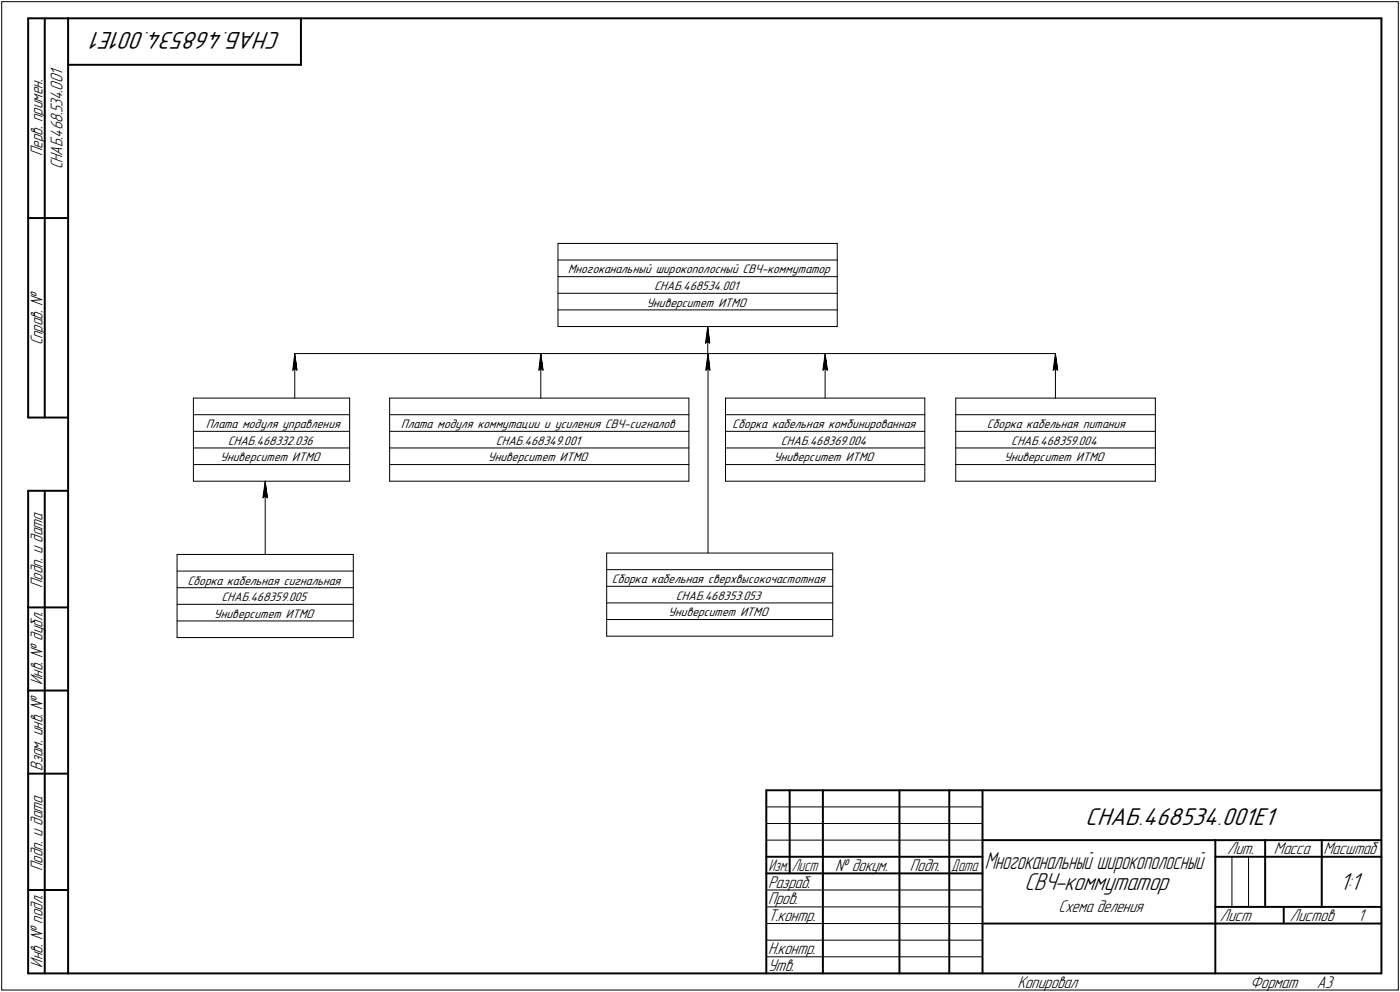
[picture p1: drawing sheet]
<svg xmlns="http://www.w3.org/2000/svg" width="421mm" height="298mm" viewBox="0 0 421 298" stroke-linecap="round" stroke-linejoin="round" font-family="sans-serif">
<g fill="none" stroke="#000" stroke-width=".3">
<path d="M.5 .5v297zM.5 .5h420zM420.5 .5v297zM167.8 73.2h84zM167.8 78.1h84zM167.8 73.2v24.9zM251.8 73.2v24.9zM167.8 83.1h84zM167.8 88.1h84zM167.8 93.1h84zM167.8 98.1h84zM212.9 98.1l.5 5z"/>
<path d="M212.9 98.1l-.7 5zM212.9 98.1v8.2zM58.2 119.6h47zM58.2 119.6v25zM88.1 111.3l.5-.6zM88.6 106.3h228.8zM88.6 106.3l.7 5zM88.6 110.7l.7 .6zM88.6 106.3l-.5 5zM88.6 106.3v13.3zM105.2 119.6v25zM117.2 119.6h90z"/>
<path d="M117.2 119.6v25zM162.1 111.3l.5-.6zM162.6 106.3l.7 5zM162.6 110.7l.7 .6zM162.6 106.3l-.5 5zM162.6 106.3v13.3zM207.2 119.6v25zM212.2 103.1l.7-.5zM212.3 111.3l.6-.6zM212.9 102.6l.5 .5zM212.9 106.3l.6 5zM212.9 110.7l.6 .6z"/>
<path d="M212.9 106.3l-.6 5zM212.9 106.3v59.9zM218.2 119.6h59.9zM218.2 119.6v25zM247.5 111.3l.7-.6zM248.2 106.3l.6 5zM248.2 110.7l.6 .6zM248.2 106.3l-.7 5zM248.2 106.3v13.3zM278.1 119.6v25zM287.4 119.6h60.1zM287.4 119.6v25z"/>
<path d="M316.7 111.3l.7-.6zM317.4 106.3l.7 5zM317.4 110.7l.7 .6zM317.4 106.3l-.7 5zM317.4 106.3v13.3zM347.5 119.6v25zM58.2 124.6h47zM58.2 129.6h47zM58.2 134.6h47zM58.2 139.6h47zM117.2 124.6h90zM117.2 129.6h90z"/>
<path d="M117.2 134.6h90zM117.2 139.6h90zM218.2 124.6h59.9zM218.2 129.6h59.9zM218.2 134.6h59.9zM218.2 139.6h59.9zM287.4 124.6h60.1zM287.4 129.6h60.1zM287.4 134.6h60.1zM287.4 139.6h60.1zM58.2 144.6h47zM79.1 149.6l.7-.5z"/>
<path d="M79.8 144.6l.6 5zM79.8 149.1l.6 .5zM79.8 144.6l-.7 5zM79.8 144.6v22zM117.2 144.6h90zM218.2 144.6h59.9zM287.4 144.6h60.1zM53.3 166.6h53zM53.3 171.6h53zM53.3 176.6h53zM53.3 166.6v25zM106.3 166.6v25z"/>
<path d="M182.5 166.2h67.9zM182.5 171.2h67.9zM182.5 176.2h67.9zM182.5 166.2v25zM250.4 166.2v25zM53.3 181.6h53zM53.3 186.6h53zM53.3 191.6h53zM182.5 181.2h67.9zM182.5 186.2h67.9zM182.5 191.2h67.9zM230.5 247.5h65z"/>
<path d="M230.5 252.5h65zM230.5 242.5h65zM370.5 257.5v15zM375.5 257.5v15zM230.5 267.5h65zM230.5 272.5h65zM230.5 277.5h65zM.5 297.5h420zM230.5 282.5h65zM230.5 287.5h65z"/>
</g>
<g fill="#fff" stroke="#fff" stroke-width=".3">
<path d="M88.6 106.5h.2zM88.6 106.6h.2zM88.6 106.7h.3zM88.5 106.8h.4zM88.5 106.8h.4zM88.4 106.9h.6zM88.4 107h.6zM88.4 107.1h.7zM88.3 107.2h.8zM88.3 107.3h.9zM88.3 107.4h.9zM88.2 107.4h1zM88.2 107.5h1zM88.1 107.6h1.1zM88.1 107.7h1.2zM88.1 107.8h1.2zM88.1 107.9h1.3zM88.1 107.9h1.3zM88 108h1.4zM88 108.1h1.5zM88 108.2h1.5zM88 108.3h1.5zM88 108.4h1.5zM88 108.5h1.5zM88 108.5h1.5zM88 108.6h1.5zM87.9 108.7h1.7zM87.9 108.8h1.7zM87.9 108.9h1.7zM87.9 109h1.7zM87.9 109.1h1.7zM87.9 109.1h1.7zM87.9 109.2h1.7zM87.8 109.3h1.9zM87.8 109.4h1.9zM87.8 109.5h1.9zM87.8 109.6h1.9zM87.8 109.6h1.9zM87.8 109.7h1.9zM87.8 109.8h1.9zM87.7 109.9h2zM87.7 110h2zM87.7 110.1h2zM87.7 110.2h2zM87.7 110.2h2zM87.7 110.3h2zM87.7 110.4h2zM87.7 110.5h2zM87.6 110.6h2.2zM87.6 110.7h2.2zM87.6 110.7h2.2zM87.6 110.8h2.2zM87.6 110.9h2.2zM87.6 111h2.2zM87.6 111.1h2.2zM87.5 111.2h2.4zM87.5 111.3h2.4zM87.5 111.3h2.4zM87.5 111.4h2.4zM87.5 111.5h2.4zM87.5 111.6h2.4zM87.5 111.7h2.4z"/>
<path d="M162.6 106.5h.2zM162.6 106.6h.2zM162.6 106.7h.3zM162.5 106.8h.4zM162.5 106.8h.4zM162.4 106.9h.6zM162.4 107h.6zM162.4 107.1h.7zM162.3 107.2h.8zM162.3 107.3h.9zM162.3 107.4h.9zM162.2 107.4h1zM162.2 107.5h1zM162.1 107.6h1.1zM162.1 107.7h1.2zM162.1 107.8h1.2zM162.1 107.9h1.3zM162.1 107.9h1.3zM162 108h1.4zM162 108.1h1.5zM162 108.2h1.5zM162 108.3h1.5zM162 108.4h1.5zM162 108.5h1.5zM162 108.5h1.5zM162 108.6h1.5zM161.9 108.7h1.7zM161.9 108.8h1.7zM161.9 108.9h1.7zM161.9 109h1.7zM161.9 109.1h1.7zM161.9 109.1h1.7zM161.9 109.2h1.7zM161.8 109.3h1.9zM161.8 109.4h1.9zM161.8 109.5h1.9zM161.8 109.6h1.9zM161.8 109.6h1.9zM161.8 109.7h1.9zM161.8 109.8h1.9zM161.7 109.9h2zM161.7 110h2zM161.7 110.1h2zM161.7 110.2h2zM161.7 110.2h2zM161.7 110.3h2zM161.7 110.4h2zM161.7 110.5h2zM161.6 110.6h2.2zM161.6 110.7h2.2zM161.6 110.7h2.2zM161.6 110.8h2.2zM161.6 110.9h2.2zM161.6 111h2.2zM161.6 111.1h2.2zM161.5 111.2h2.4zM161.5 111.3h2.4zM161.5 111.3h2.4zM161.5 111.4h2.4zM161.5 111.5h2.4zM161.5 111.6h2.4zM161.5 111.7h2.4z"/>
<path d="M248.1 106.5h.2zM248.1 106.6h.2zM248 106.7h.4zM248 106.8h.4zM247.9 106.8h.5zM247.9 106.9h.6zM247.9 107h.6zM247.8 107.1h.8zM247.8 107.2h.8zM247.7 107.3h1zM247.7 107.4h1zM247.6 107.4h1.1zM247.6 107.5h1.2zM247.6 107.6h1.2zM247.6 107.7h1.2zM247.6 107.8h1.2zM247.5 107.9h1.4zM247.5 107.9h1.4zM247.4 108h1.5zM247.4 108.1h1.6zM247.4 108.2h1.6zM247.4 108.3h1.6zM247.4 108.4h1.6zM247.4 108.5h1.6zM247.4 108.5h1.6zM247.4 108.6h1.6zM247.3 108.7h1.7zM247.3 108.8h1.8zM247.3 108.9h1.8zM247.3 109h1.8zM247.3 109.1h1.8zM247.3 109.1h1.8zM247.3 109.2h1.8zM247.2 109.3h1.9zM247.2 109.4h1.9zM247.2 109.5h1.9zM247.2 109.6h2zM247.2 109.6h2zM247.2 109.7h2zM247.2 109.8h2zM247.1 109.9h2.1zM247.1 110h2.1zM247.1 110.1h2.1zM247.1 110.2h2.1zM247.1 110.2h2.1zM247.1 110.3h2.2zM247.1 110.4h2.2zM247.1 110.5h2.2zM247.1 110.6h2.2zM247.1 110.7h2.2zM247.1 110.7h2.2zM247.1 110.8h2.2zM247.1 110.9h2.2zM247.1 111h2.2zM247.1 111.1h2.2zM247 111.2h2.3zM247 111.3h2.3zM247 111.3h2.3zM247 111.4h2.3zM247 111.5h2.3zM247 111.6h2.3zM247 111.7h2.3z"/>
<path d="M212.8 98.4h.2zM212.8 98.5h.2zM212.7 98.6h.3zM212.7 98.6h.4zM212.6 98.7h.5zM212.6 98.8h.6zM212.6 98.9h.6zM212.5 99h.7zM212.5 99.1h.8zM212.4 99.1h.9zM212.4 99.2h.9zM212.3 99.3h1.1zM212.3 99.4h1.1zM212.3 99.5h1.1zM212.3 99.6h1.1zM212.3 99.7h1.1zM212.2 99.7h1.3zM212.2 99.8h1.3zM212.1 99.9h1.4zM212.1 100h1.5zM212.1 100.1h1.5zM212.1 100.2h1.5zM212.1 100.2h1.5zM212.1 100.3h1.5zM212.1 100.4h1.5zM212.1 100.5h1.5zM212 100.6h1.7zM212 100.7h1.7zM212 100.8h1.7zM212 100.8h1.7zM212 100.9h1.7zM212 101h1.7zM212 101.1h1.7zM211.9 101.2h1.9zM211.9 101.3h1.9zM211.9 101.3h1.9zM211.9 101.4h1.9zM211.9 101.5h1.9zM211.9 101.6h1.9zM211.9 101.7h1.9zM211.8 101.8h2zM211.8 101.9h2.1zM211.8 101.9h2.1zM211.8 102h2.1zM211.8 102.1h2.1zM211.8 102.2h2.1zM211.8 102.3h2.1zM211.8 102.4h2.1zM211.8 102.4h2.2zM211.8 102.5h2.2zM211.8 102.6h2.2zM211.8 102.7h2.2zM211.8 102.8h2.2zM211.8 102.9h2.2zM211.8 103h2.2zM211.7 103h2.3zM211.7 103.1h2.3zM211.7 103.2h2.3zM211.7 103.3h2.3zM211.7 103.4h2.3zM211.7 103.5h2.3zM211.7 103.5h2.3z"/>
<path d="M317.3 106.5h.3zM317.3 106.6h.3zM317.2 106.7h.5zM317.2 106.8h.5zM317.2 106.8h.5zM317.2 106.9h.6zM317.2 107h.6zM317.1 107.1h.7zM317.1 107.2h.7zM317 107.3h.9zM317 107.4h.9zM316.9 107.4h1zM316.9 107.5h1.1zM316.9 107.6h1.1zM316.8 107.7h1.3zM316.8 107.8h1.3zM316.7 107.9h1.5zM316.7 107.9h1.5zM316.7 108h1.5zM316.7 108.1h1.6zM316.7 108.2h1.6zM316.7 108.3h1.6zM316.7 108.4h1.6zM316.7 108.5h1.6zM316.7 108.5h1.6zM316.7 108.6h1.6zM316.7 108.7h1.6zM316.6 108.8h1.7zM316.6 108.9h1.7zM316.6 109h1.7zM316.6 109.1h1.7zM316.6 109.1h1.7zM316.6 109.2h1.7zM316.6 109.3h1.8zM316.6 109.4h1.8zM316.6 109.5h1.8zM316.5 109.6h1.9zM316.5 109.6h1.9zM316.5 109.7h1.9zM316.5 109.8h1.9zM316.5 109.9h1.9zM316.5 110h2zM316.5 110.1h2zM316.5 110.2h2zM316.5 110.2h2zM316.4 110.3h2.1zM316.4 110.4h2.1zM316.4 110.5h2.1zM316.4 110.6h2.2zM316.4 110.7h2.2zM316.4 110.7h2.2zM316.4 110.8h2.2zM316.4 110.9h2.2zM316.4 111h2.2zM316.3 111.1h2.3zM316.3 111.2h2.4zM316.3 111.3h2.4zM316.3 111.3h2.4zM316.3 111.4h2.4zM316.3 111.5h2.4zM316.3 111.6h2.4zM316.3 111.7h2.4z"/>
<path d="M212.9 106.5h.2zM212.9 106.6h.2zM212.8 106.7h.3zM212.8 106.8h.4zM212.7 106.8h.5zM212.7 106.9h.6zM212.7 107h.6zM212.6 107.1h.7zM212.6 107.2h.8zM212.5 107.3h.9zM212.5 107.4h.9zM212.4 107.4h1zM212.4 107.5h1zM212.4 107.6h1.1zM212.3 107.7h1.2zM212.3 107.8h1.2zM212.3 107.9h1.3zM212.3 107.9h1.3zM212.2 108h1.4zM212.2 108.1h1.5zM212.2 108.2h1.5zM212.2 108.3h1.5zM212.2 108.4h1.5zM212.2 108.5h1.5zM212.2 108.5h1.5zM212.2 108.6h1.5zM212.1 108.7h1.7zM212.1 108.8h1.7zM212.1 108.9h1.7zM212.1 109h1.7zM212.1 109.1h1.7zM212.1 109.1h1.7zM212.1 109.2h1.7zM212 109.3h1.9zM212 109.4h1.9zM212 109.5h1.9zM212 109.6h1.9zM212 109.6h1.9zM212 109.7h1.9zM212 109.8h1.9zM211.9 109.9h2zM211.9 110h2.1zM211.9 110.1h2.1zM211.9 110.2h2.1zM211.9 110.2h2.1zM211.9 110.3h2.1zM211.9 110.4h2.1zM211.9 110.5h2.1zM211.8 110.6h2.2zM211.8 110.7h2.2zM211.8 110.7h2.2zM211.8 110.8h2.2zM211.8 110.9h2.2zM211.8 111h2.2zM211.8 111.1h2.2zM211.8 111.2h2.3zM211.8 111.3h2.3zM211.8 111.3h2.3zM211.8 111.4h2.3zM211.8 111.5h2.3zM211.8 111.6h2.3zM211.8 111.7h2.3z"/>
<path d="M79.7 144.9h.2zM79.7 144.9h.2zM79.6 145h.4zM79.6 145.1h.4zM79.5 145.2h.5zM79.5 145.3h.6zM79.5 145.4h.6zM79.4 145.5h.8zM79.4 145.5h.8zM79.3 145.6h1zM79.3 145.7h1zM79.2 145.8h1.1zM79.2 145.9h1.1zM79.2 146h1.1zM79.2 146h1.2zM79.2 146.1h1.2zM79.1 146.2h1.4zM79.1 146.3h1.4zM79 146.4h1.5zM79 146.5h1.6zM79 146.6h1.6zM79 146.6h1.6zM79 146.7h1.6zM79 146.8h1.6zM79 146.9h1.6zM79 147h1.6zM79 147.1h1.7zM78.9 147.2h1.8zM78.9 147.2h1.8zM78.9 147.3h1.8zM78.9 147.4h1.8zM78.9 147.5h1.8zM78.9 147.6h1.8zM78.9 147.7h1.9zM78.9 147.7h1.9zM78.9 147.8h1.9zM78.8 147.9h2zM78.8 148h2zM78.8 148.1h2zM78.8 148.2h2zM78.8 148.3h2zM78.8 148.3h2.1zM78.8 148.4h2.1zM78.8 148.5h2.1zM78.8 148.6h2.1zM78.7 148.7h2.2zM78.7 148.8h2.2zM78.7 148.8h2.2zM78.7 148.9h2.2zM78.7 149h2.2zM78.7 149.1h2.2zM78.7 149.2h2.2zM78.7 149.3h2.2zM78.7 149.4h2.2zM78.7 149.4h2.2zM78.7 149.5h2.3zM78.7 149.6h2.3zM78.7 149.7h2.3zM78.7 149.8h2.3zM78.7 149.9h2.3zM78.7 149.9h2.3zM78.7 150h2.3z"/>
</g>
<g fill="#000" stroke="#000" stroke-width=".3">
<path d="M212.7 99.4h.2zM212.7 99.5h.2zM212.7 99.6h.2zM212.7 99.7h.2zM212.7 99.7h.2zM212.7 99.8h.2zM212.7 99.9h.2zM212.7 100h.2zM212.6 100.1h.3zM212.6 100.2h.3zM212.6 100.2h.3zM212.6 100.3h.3zM212.6 100.4h.3zM212.6 100.5h.3zM212.6 100.6h.3zM212.5 100.7h.4zM212.5 100.8h.4zM212.5 100.8h.4zM212.5 100.9h.4zM212.5 101h.4zM212.5 101.1h.4zM212.5 101.2h.4zM212.4 101.3h.5zM212.4 101.3h.5zM212.4 101.4h.5zM212.4 101.5h.5zM212.4 101.6h.5zM212.4 101.7h.5zM212.4 101.8h.5zM212.4 101.9h.5zM212.3 101.9h.6zM212.3 102h.6zM212.3 102.1h.6zM212.3 102.2h.6zM212.3 102.3h.6zM212.3 102.4h.6zM212.3 102.4h.6zM212.3 102.5h.6zM212.3 102.6h.6zM212.3 102.7h.5zM212.3 102.8h.4zM212.3 102.9h.2zM212.3 103h.1z"/>
<path d="M212.9 98.9h.1zM212.9 99h.1zM212.9 99.1h.1zM212.9 99.1h.1zM212.9 99.2h.1zM212.9 99.3h.1zM212.9 99.4h.1zM212.9 99.5h.1zM212.9 99.6h.2zM212.9 99.7h.2zM212.9 99.7h.2zM212.9 99.8h.2zM212.9 99.9h.2zM212.9 100h.2zM212.9 100.1h.2zM212.9 100.2h.2zM212.9 100.2h.2zM212.9 100.3h.3zM212.9 100.4h.3zM212.9 100.5h.3zM212.9 100.6h.3zM212.9 100.7h.3zM212.9 100.8h.3zM212.9 100.8h.3zM212.9 100.9h.3zM212.9 101h.4zM212.9 101.1h.4zM212.9 101.2h.4zM212.9 101.3h.4zM212.9 101.3h.4zM212.9 101.4h.4zM212.9 101.5h.4zM212.9 101.6h.4zM212.9 101.7h.4zM212.9 101.8h.5zM212.9 101.9h.5zM212.9 101.9h.5zM212.9 102h.5zM212.9 102.1h.5zM212.9 102.2h.5zM212.9 102.3h.5zM212.9 102.4h.5zM212.9 102.4h.5zM212.9 102.5h.5zM212.9 102.6h.5zM213 102.7h.4zM213.1 102.8h.3zM213.2 102.9h.2zM213.3 103h.1z"/>
<path d="M88.5 107.7h.1zM88.5 107.8h.1zM88.5 107.9h.1zM88.5 107.9h.1zM88.5 108h.1zM88.5 108.1h.1zM88.5 108.2h.1zM88.5 108.3h.1zM88.5 108.4h.1zM88.4 108.5h.2zM88.4 108.5h.2zM88.4 108.6h.2zM88.4 108.7h.2zM88.4 108.8h.2zM88.4 108.9h.2zM88.4 109h.2zM88.4 109.1h.2zM88.3 109.1h.3zM88.3 109.2h.3zM88.3 109.3h.3zM88.3 109.4h.3zM88.3 109.5h.3zM88.3 109.6h.3zM88.3 109.6h.3zM88.3 109.7h.3zM88.3 109.8h.3zM88.2 109.9h.4zM88.2 110h.4zM88.2 110.1h.4zM88.2 110.2h.4zM88.2 110.2h.4zM88.2 110.3h.4zM88.2 110.4h.4zM88.2 110.5h.4zM88.1 110.6h.5zM88.1 110.7h.5zM88.1 110.7h.5zM88.1 110.8h.5zM88.1 110.9h.4zM88.1 111h.3zM88.1 111.1h.2z"/>
<path d="M88.6 106.9h.2zM88.6 107h.2zM88.6 107.1h.2zM88.6 107.2h.2zM88.6 107.3h.2zM88.6 107.4h.2zM88.6 107.4h.2zM88.6 107.5h.3zM88.6 107.6h.3zM88.6 107.7h.3zM88.6 107.8h.3zM88.6 107.9h.3zM88.6 107.9h.3zM88.6 108h.3zM88.6 108.1h.3zM88.6 108.2h.4zM88.6 108.3h.4zM88.6 108.4h.4zM88.6 108.5h.4zM88.6 108.5h.4zM88.6 108.6h.4zM88.6 108.7h.4zM88.6 108.8h.5zM88.6 108.9h.5zM88.6 109h.5zM88.6 109.1h.5zM88.6 109.1h.5zM88.6 109.2h.5zM88.6 109.3h.5zM88.6 109.4h.6zM88.6 109.5h.6zM88.6 109.6h.6zM88.6 109.6h.6zM88.6 109.7h.6zM88.6 109.8h.6zM88.6 109.9h.6zM88.6 110h.6zM88.6 110.1h.6zM88.6 110.2h.6zM88.6 110.2h.6zM88.6 110.3h.6zM88.6 110.4h.6zM88.6 110.5h.6zM88.6 110.6h.6zM88.6 110.7h.7zM88.6 110.7h.7zM88.8 110.8h.5zM88.9 110.9h.4zM89 111h.3zM89.2 111.1h.1z"/>
<path d="M162.5 107.7h.1zM162.5 107.8h.1zM162.5 107.9h.1zM162.5 107.9h.1zM162.5 108h.1zM162.5 108.1h.1zM162.5 108.2h.1zM162.5 108.3h.1zM162.5 108.4h.1zM162.4 108.5h.2zM162.4 108.5h.2zM162.4 108.6h.2zM162.4 108.7h.2zM162.4 108.8h.2zM162.4 108.9h.2zM162.4 109h.2zM162.4 109.1h.2zM162.3 109.1h.3zM162.3 109.2h.3zM162.3 109.3h.3zM162.3 109.4h.3zM162.3 109.5h.3zM162.3 109.6h.3zM162.3 109.6h.3zM162.3 109.7h.3zM162.3 109.8h.3zM162.2 109.9h.4zM162.2 110h.4zM162.2 110.1h.4zM162.2 110.2h.4zM162.2 110.2h.4zM162.2 110.3h.4zM162.2 110.4h.4zM162.2 110.5h.4zM162.1 110.6h.5zM162.1 110.7h.5zM162.1 110.7h.5zM162.1 110.8h.5zM162.1 110.9h.4zM162.1 111h.3zM162.1 111.1h.2z"/>
<path d="M162.6 106.9h.2zM162.6 107h.2zM162.6 107.1h.2zM162.6 107.2h.2zM162.6 107.3h.2zM162.6 107.4h.2zM162.6 107.4h.2zM162.6 107.5h.3zM162.6 107.6h.3zM162.6 107.7h.3zM162.6 107.8h.3zM162.6 107.9h.3zM162.6 107.9h.3zM162.6 108h.3zM162.6 108.1h.3zM162.6 108.2h.4zM162.6 108.3h.4zM162.6 108.4h.4zM162.6 108.5h.4zM162.6 108.5h.4zM162.6 108.6h.4zM162.6 108.7h.4zM162.6 108.8h.5zM162.6 108.9h.5zM162.6 109h.5zM162.6 109.1h.5zM162.6 109.1h.5zM162.6 109.2h.5zM162.6 109.3h.5zM162.6 109.4h.6zM162.6 109.5h.6zM162.6 109.6h.6zM162.6 109.6h.6zM162.6 109.7h.6zM162.6 109.8h.6zM162.6 109.9h.6zM162.6 110h.6zM162.6 110.1h.6zM162.6 110.2h.6zM162.6 110.2h.6zM162.6 110.3h.6zM162.6 110.4h.6zM162.6 110.5h.6zM162.6 110.6h.6zM162.6 110.7h.7zM162.6 110.7h.7zM162.8 110.8h.5zM162.9 110.9h.4zM163 111h.3zM163.2 111.1h.1z"/>
<path d="M212.8 107.5h.1zM212.8 107.6h.1zM212.8 107.7h.1zM212.8 107.8h.1zM212.8 107.9h.1zM212.8 107.9h.1zM212.8 108h.1zM212.8 108.1h.1zM212.7 108.2h.2zM212.7 108.3h.2zM212.7 108.4h.2zM212.7 108.5h.2zM212.7 108.5h.2zM212.7 108.6h.2zM212.7 108.7h.2zM212.6 108.8h.3zM212.6 108.9h.3zM212.6 109h.3zM212.6 109.1h.3zM212.6 109.1h.3zM212.6 109.2h.3zM212.6 109.3h.3zM212.5 109.4h.4zM212.5 109.5h.4zM212.5 109.6h.4zM212.5 109.6h.4zM212.5 109.7h.4zM212.5 109.8h.4zM212.5 109.9h.4zM212.5 110h.4zM212.4 110.1h.5zM212.4 110.2h.5zM212.4 110.2h.5zM212.4 110.3h.5zM212.4 110.4h.5zM212.4 110.5h.5zM212.4 110.6h.5zM212.3 110.7h.6zM212.3 110.7h.6zM212.3 110.8h.6zM212.3 110.9h.5zM212.3 111h.3zM212.3 111.1h.2z"/>
<path d="M212.9 107h.2zM212.9 107.1h.2zM212.9 107.2h.2zM212.9 107.3h.2zM212.9 107.4h.2zM212.9 107.4h.2zM212.9 107.5h.2zM212.9 107.6h.2zM212.9 107.7h.3zM212.9 107.8h.3zM212.9 107.9h.3zM212.9 107.9h.3zM212.9 108h.3zM212.9 108.1h.3zM212.9 108.2h.3zM212.9 108.3h.3zM212.9 108.4h.3zM212.9 108.5h.4zM212.9 108.5h.4zM212.9 108.6h.4zM212.9 108.7h.4zM212.9 108.8h.4zM212.9 108.9h.4zM212.9 109h.4zM212.9 109.1h.4zM212.9 109.1h.5zM212.9 109.2h.5zM212.9 109.3h.5zM212.9 109.4h.5zM212.9 109.5h.5zM212.9 109.6h.5zM212.9 109.6h.5zM212.9 109.7h.5zM212.9 109.8h.5zM212.9 109.9h.5zM212.9 110h.5zM212.9 110.1h.5zM212.9 110.2h.5zM212.9 110.2h.5zM212.9 110.3h.5zM212.9 110.4h.5zM212.9 110.5h.5zM212.9 110.6h.6zM212.9 110.7h.6zM212.9 110.7h.6zM213.1 110.8h.4zM213.2 110.9h.3zM213.3 111h.2zM213.4 111.1h.1z"/>
<path d="M248 107.5h.2zM248 107.6h.2zM248 107.7h.2zM248 107.8h.2zM248 107.9h.2zM248 107.9h.2zM248 108h.2zM248 108.1h.2zM247.9 108.2h.3zM247.9 108.3h.3zM247.9 108.4h.3zM247.9 108.5h.3zM247.9 108.5h.3zM247.9 108.6h.3zM247.9 108.7h.3zM247.8 108.8h.4zM247.8 108.9h.4zM247.8 109h.4zM247.8 109.1h.4zM247.8 109.1h.4zM247.8 109.2h.4zM247.8 109.3h.4zM247.7 109.4h.5zM247.7 109.5h.5zM247.7 109.6h.5zM247.7 109.6h.5zM247.7 109.7h.5zM247.7 109.8h.5zM247.7 109.9h.5zM247.7 110h.5zM247.6 110.1h.6zM247.6 110.2h.6zM247.6 110.2h.6zM247.6 110.3h.6zM247.6 110.4h.6zM247.6 110.5h.6zM247.6 110.6h.6zM247.6 110.7h.6zM247.6 110.7h.6zM247.6 110.8h.5zM247.6 110.9h.4zM247.6 111h.2zM247.6 111.1h.1z"/>
<path d="M248.2 106.9h.1zM248.2 107h.1zM248.2 107.1h.1zM248.2 107.2h.1zM248.2 107.3h.1zM248.2 107.4h.1zM248.2 107.4h.1zM248.2 107.5h.2zM248.2 107.6h.2zM248.2 107.7h.2zM248.2 107.8h.2zM248.2 107.9h.2zM248.2 107.9h.2zM248.2 108h.2zM248.2 108.1h.2zM248.2 108.2h.3zM248.2 108.3h.3zM248.2 108.4h.3zM248.2 108.5h.3zM248.2 108.5h.3zM248.2 108.6h.3zM248.2 108.7h.3zM248.2 108.8h.4zM248.2 108.9h.4zM248.2 109h.4zM248.2 109.1h.4zM248.2 109.1h.4zM248.2 109.2h.4zM248.2 109.3h.4zM248.2 109.4h.5zM248.2 109.5h.5zM248.2 109.6h.5zM248.2 109.6h.5zM248.2 109.7h.5zM248.2 109.8h.5zM248.2 109.9h.5zM248.2 110h.5zM248.2 110.1h.6zM248.2 110.2h.6zM248.2 110.2h.6zM248.2 110.3h.6zM248.2 110.4h.6zM248.2 110.5h.6zM248.2 110.6h.6zM248.2 110.7h.6zM248.2 110.7h.6zM248.3 110.8h.5zM248.4 110.9h.4zM248.5 111h.3zM248.7 111.1h.1z"/>
<path d="M317.2 107.5h.2zM317.2 107.6h.2zM317.2 107.7h.2zM317.2 107.8h.2zM317.2 107.9h.2zM317.2 107.9h.2zM317.2 108h.2zM317.2 108.1h.2zM317.2 108.2h.2zM317.2 108.3h.2zM317.2 108.4h.2zM317.2 108.5h.2zM317.2 108.5h.2zM317.2 108.6h.2zM317.2 108.7h.2zM317.1 108.8h.3zM317.1 108.9h.3zM317.1 109h.3zM317.1 109.1h.3zM317.1 109.1h.3zM317.1 109.2h.3zM317.1 109.3h.3zM317 109.4h.4zM317 109.5h.4zM317 109.6h.4zM317 109.6h.4zM317 109.7h.4zM317 109.8h.4zM317 109.9h.4zM317 110h.4zM316.9 110.1h.5zM316.9 110.2h.5zM316.9 110.2h.5zM316.9 110.3h.5zM316.9 110.4h.5zM316.9 110.5h.5zM316.9 110.6h.5zM316.8 110.7h.6zM316.8 110.7h.6zM316.8 110.8h.5zM316.8 110.9h.4zM316.8 111h.3zM316.8 111.1h.2z"/>
<path d="M317.4 106.9h.2zM317.4 107h.2zM317.4 107.1h.2zM317.4 107.2h.2zM317.4 107.3h.2zM317.4 107.4h.2zM317.4 107.4h.2zM317.4 107.5h.3zM317.4 107.6h.3zM317.4 107.7h.3zM317.4 107.8h.3zM317.4 107.9h.3zM317.4 107.9h.3zM317.4 108h.3zM317.4 108.1h.3zM317.4 108.2h.4zM317.4 108.3h.4zM317.4 108.4h.4zM317.4 108.5h.4zM317.4 108.5h.4zM317.4 108.6h.4zM317.4 108.7h.4zM317.4 108.8h.4zM317.4 108.9h.4zM317.4 109h.4zM317.4 109.1h.4zM317.4 109.1h.4zM317.4 109.2h.4zM317.4 109.3h.4zM317.4 109.4h.5zM317.4 109.5h.5zM317.4 109.6h.5zM317.4 109.6h.5zM317.4 109.7h.5zM317.4 109.8h.5zM317.4 109.9h.5zM317.4 110h.5zM317.4 110.1h.6zM317.4 110.2h.6zM317.4 110.2h.6zM317.4 110.3h.6zM317.4 110.4h.6zM317.4 110.5h.6zM317.4 110.6h.6zM317.4 110.7h.7zM317.4 110.7h.7zM317.6 110.8h.5zM317.7 110.9h.4zM317.8 111h.3zM317.9 111.1h.2z"/>
<path d="M79.6 145.9h.2zM79.6 146h.2zM79.6 146h.2zM79.6 146.1h.2zM79.6 146.2h.2zM79.6 146.3h.2zM79.6 146.4h.2zM79.6 146.5h.2zM79.5 146.6h.3zM79.5 146.6h.3zM79.5 146.7h.3zM79.5 146.8h.3zM79.5 146.9h.3zM79.5 147h.3zM79.5 147.1h.3zM79.4 147.2h.4zM79.4 147.2h.4zM79.4 147.3h.4zM79.4 147.4h.4zM79.4 147.5h.4zM79.4 147.6h.4zM79.4 147.7h.4zM79.3 147.7h.5zM79.3 147.8h.5zM79.3 147.9h.5zM79.3 148h.5zM79.3 148.1h.5zM79.3 148.2h.5zM79.3 148.3h.5zM79.3 148.3h.5zM79.2 148.4h.6zM79.2 148.5h.6zM79.2 148.6h.6zM79.2 148.7h.6zM79.2 148.8h.6zM79.2 148.8h.6zM79.2 148.9h.6zM79.2 149h.6zM79.2 149.1h.6zM79.2 149.2h.5zM79.2 149.3h.4zM79.2 149.4h.2zM79.2 149.4h.1z"/>
<path d="M79.8 145.3h.1zM79.8 145.4h.1zM79.8 145.5h.1zM79.8 145.5h.1zM79.8 145.6h.1zM79.8 145.7h.1zM79.8 145.8h.1zM79.8 145.9h.2zM79.8 146h.2zM79.8 146h.2zM79.8 146.1h.2zM79.8 146.2h.2zM79.8 146.3h.2zM79.8 146.4h.2zM79.8 146.5h.2zM79.8 146.6h.3zM79.8 146.6h.3zM79.8 146.7h.3zM79.8 146.8h.3zM79.8 146.9h.3zM79.8 147h.3zM79.8 147.1h.3zM79.8 147.2h.4zM79.8 147.2h.4zM79.8 147.3h.4zM79.8 147.4h.4zM79.8 147.5h.4zM79.8 147.6h.4zM79.8 147.7h.4zM79.8 147.7h.5zM79.8 147.8h.5zM79.8 147.9h.5zM79.8 148h.5zM79.8 148.1h.5zM79.8 148.2h.5zM79.8 148.3h.5zM79.8 148.3h.5zM79.8 148.4h.5zM79.8 148.5h.5zM79.8 148.6h.5zM79.8 148.7h.5zM79.8 148.8h.5zM79.8 148.8h.5zM79.8 148.9h.5zM79.8 149h.6zM79.8 149.1h.6zM79.9 149.2h.5zM80 149.3h.4zM80.1 149.4h.3zM80.3 149.4h.1z"/>
</g>
<g fill="none" stroke="#000" stroke-width=".59">
<path d="M8.5 5.5v120zM8.5 5.5h12zM13.5 5.5v120zM20.5 5.5v287zM20.5 5.5h395zM20.5 19.5h70zM90.5 5.5v14zM415.5 5.5v287zM8.5 65.5h12zM8.5 125.5h12zM8.5 147.5v145zM8.5 147.5h12z"/>
<path d="M13.5 147.5v145zM8.5 182.5h12zM8.5 207.5h12zM8.5 232.5h12zM230.5 237.5h185zM230.5 237.5v55zM237.5 237.5v25zM247.5 237.5v55zM270.5 237.5v55zM285.5 237.5v55zM295.5 237.5v55zM230.5 257.5h65z"/>
<path d="M295.5 252.5h120zM365.5 252.5v40zM365.5 257.5h15zM380.5 252.5v20zM380.5 257.5h35zM397.5 252.5v20zM8.5 267.5h12zM230.5 262.5h65zM295.5 277.5h70zM365.5 277.5h50zM365.5 272.5h50zM386.1 272.5v5z"/>
<path d="M8.5 292.5h12zM20.5 292.5h395z"/>
</g>
<g font-size="7.8">
<text x="84.6" y="9.7" transform="rotate(-180 84.6 9.7)">СНАБ.468534.001Е1</text>
<text x="326.4" y="247.8">СНАБ.468534.001Е1</text>
<text x="308.2" y="267.5">СВЧ-коммутатор</text>
<text x="402.9" y="267.5">1:1</text>
</g>
<text font-size="7.6" x="296.2" y="261.1">Многоканальный широкополосный</text>
<g font-size="5.4">
<text x="12.8" y="46.9" transform="rotate(-90 12.8 46.9)">Перв. примен.</text>
<text x="18.8" y="50.9" transform="rotate(-90 18.8 50.9)">СНАБ.468.534.001</text>
<text x="12.8" y="103.8" transform="rotate(-90 12.8 103.8)">Справ. №</text>
<text x="12.8" y="176.7" transform="rotate(-90 12.8 176.7)">Подп. и дата</text>
<text x="12.8" y="205.8" transform="rotate(-90 12.8 205.8)">Инв. № дубл.</text>
<text x="12.8" y="231.6" transform="rotate(-90 12.8 231.6)">Взам. инв. №</text>
<text x="369.1" y="256.8">Лит.</text>
<text x="383.1" y="256.8">Масса</text>
<text x="398" y="256.8">Масштаб</text>
<text x="12.8" y="261.7" transform="rotate(-90 12.8 261.7)">Подп. и дата</text>
<text x="251.2" y="261.8">№ докум.</text>
<text x="273.6" y="261.8">Подп.</text>
<text x="231" y="266.8">Разраб.</text>
<text x="231" y="271.8">Пров.</text>
<text x="318.4" y="274">Схема деления</text>
<text x="231" y="276.8">Т.контр.</text>
<text x="366.9" y="276.8">Лист</text>
<text x="387.9" y="276.8">Листов</text>
<text x="408.4" y="276.8">1</text>
<text x="231" y="286.8">Н.контр.</text>
<text x="12.8" y="290.8" transform="rotate(-90 12.8 290.8)">Инв. № подл.</text>
<text x="231" y="291.8">Утв.</text>
<text x="306" y="296.8">Копировал</text>
<text x="376" y="296.8">Формат</text>
<text x="396" y="296.8">A3</text>
</g>
<g font-size="5.3">
<text x="231.1" y="261.8">Изм.</text>
<text x="238.1" y="261.8">Лист</text>
<text x="286.1" y="261.8">Дата</text>
</g>
<g font-size="3.9">
<text x="170.7" y="82.2">Многоканальный широкополосный СВЧ-коммутатор</text>
<text x="196.8" y="87.2">СНАБ.468534.001</text>
<text x="194.4" y="92.2">Университет ИТМО</text>
<text x="61.9" y="128.7">Плата модуля управления</text>
<text x="120.5" y="128.7">Плата модуля коммутации и усиления СВЧ-сигналов</text>
<text x="220.2" y="128.7">Сборка кабельная комбинированная</text>
<text x="296.8" y="128.7">Сборка кабельная питания</text>
<text x="68.5" y="133.7">СНАБ.468332.036</text>
<text x="149.1" y="133.7">СНАБ.468349.001</text>
<text x="234.9" y="133.7">СНАБ.468369.004</text>
<text x="304.1" y="133.7">СНАБ.468359.004</text>
<text x="66.2" y="138.7">Университет ИТМО</text>
<text x="146.7" y="138.7">Университет ИТМО</text>
<text x="232.7" y="138.7">Университет ИТМО</text>
<text x="302" y="138.7">Университет ИТМО</text>
<text x="56.4" y="175.7">Сборка кабельная сигнальная</text>
<text x="184" y="175.2">Сборка кабельная сверхвысокочастотная</text>
<text x="64.3" y="185.7">Университет ИТМО</text>
<text x="66.6" y="180.7">СНАБ.468359.005</text>
<text x="201" y="185.2">Университет ИТМО</text>
<text x="203.3" y="180.2">СНАБ.468353.053</text>
</g>
</svg>
